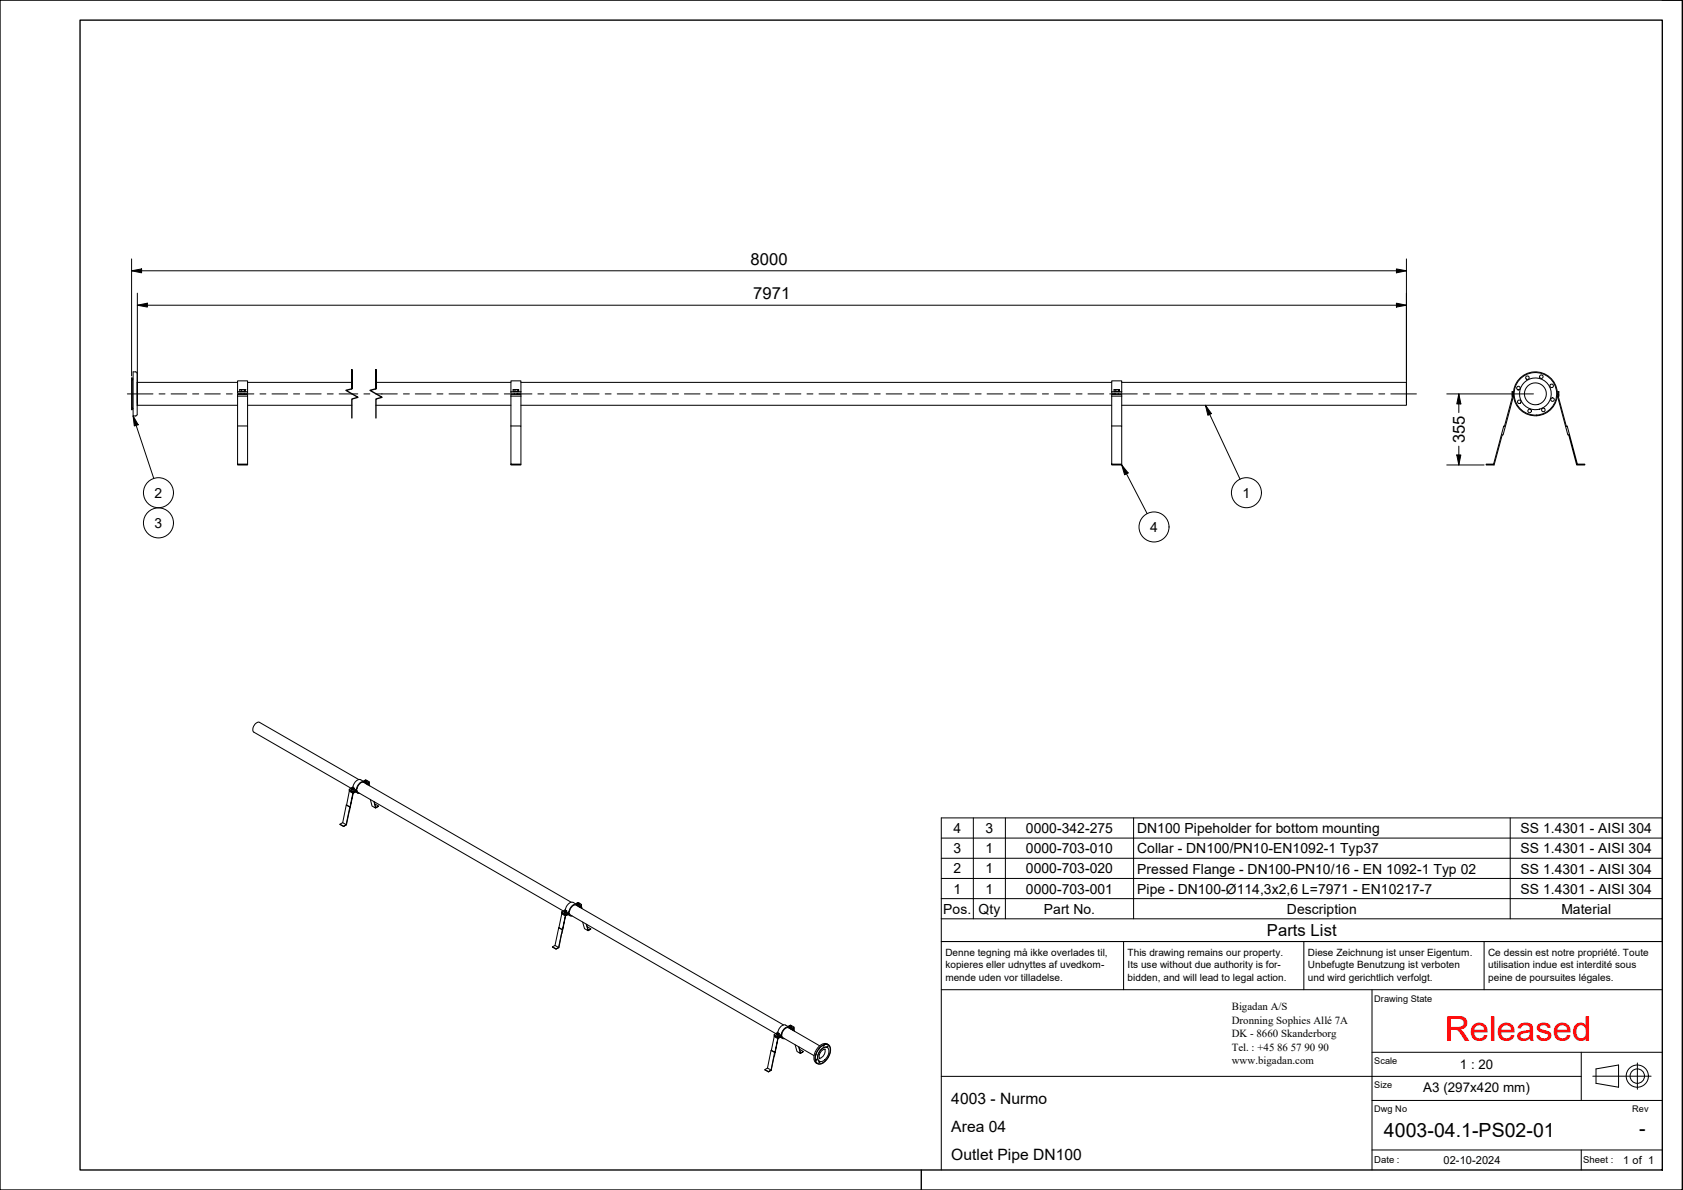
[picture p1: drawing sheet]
<svg xmlns="http://www.w3.org/2000/svg" width="420mm" height="297mm" viewBox="0 0 420 297" stroke-linecap="round" stroke-linejoin="round" font-family="sans-serif">
<!-- layer: Break Line -->
<path d="M87.8 97.1v-4.8v4.8l-1.4 .3 3 1.8-1.6 .4v4.7M93.9 97.1v-4.8v4.8l-1.5 .3 3 1.8-1.5 .4v4.7" fill="none" stroke="#000" stroke-width=".34"/>
<!-- layer: Visible -->
<g fill="none" stroke="#000" stroke-width=".25">
<path d="M32.9 94.3h.1v8h-.1zM33.2 94.6l-.2 .3M33.8 92.8l.4 .4M33.9 92.8h-.7v11h.7M34.2 93.2v10.2l-.4 .4M34.2 95.4h25.1M59.3 97.8v-2.7h2.5v2.7M59.3 97.8v.4h2.5v-.4M59.3 98.9h2.5M59.3 97.8h2.5M59.9 97.3h1.3l.1 .4h-.3v-.4M59.9 97.3v.4h.4"/>
<path d="M59.9 97.3h.1M59.9 97.3h1.3M59.9 97.7v.1M60.2 98.2v.3M60.3 97.3v.4h.7M61 98.2v.3M61.2 97.3h.1M61.2 97.7v.1M61.8 95.4h26M93.9 95.4h33.7M127.6 97.8v-2.7h2.4v2.7M127.6 98.9h2.4"/>
<path d="M127.6 97.8h2.4M127.6 97.8v.4h2.4v-.4M128.1 97.3h1.4v.4h-.3v-.4M128.1 97.3v.4h.5M128.2 97.7v.1M128.4 98.2v.3M128.6 97.3v.4h.6M129.2 98.2v.3M129.4 97.3h-1.3M129.4 97.3h.1M129.4 97.7v.1M130 95.4h147.5"/>
<path d="M277.5 97.8v-2.7h2.5v2.7M277.5 98.9h2.5M277.5 97.8h2.5M277.5 97.8v.4h2.5v-.4M278.1 97.3h1.3l.1 .4h-.3v-.4M278.1 97.3v.4h.5M278.2 97.7v.1M278.4 98.2v.3M278.6 97.3v.4h.6M279.2 98.2v.3M279.4 97.3h-1.3M279.4 97.3h.1"/>
<path d="M279.4 97.7v.1M280 95.4h71.1v5.8h-71.1M377.6 97.8v.4M377.6 98.5v.4M377.8 98.5h-.3v.4h.4h-.3l-2 7.5-.2-.1-2.5 9.6h-1.9v.2h2l4.9-17.1M377.9 97.8h-.4v.4h.3M378.9 97.3h.3zM388.8 97.8h.4v.4h-.4M388.8 98.5h.4v.4h-.4h.2l2 7.5 .2-.1 2.6 9.6h1.8v.2h-2l-2-7.6-.2 .1-2.6-9.6M389 97.8v.4M389 98.5v.4M33 101.7l.2 .3"/>
<path d="M34.2 101.2h25.1M59.3 106.3v9.8h2.5v-.2h-2.5M59.3 106.3h2.5v9.6M59.3 106.3v-7.8h2.5v7.8M61.8 101.2h26M93.9 101.2h33.7M127.6 106.3v9.8h2.4v-.2h-2.4M127.6 106.3h2.4v9.6M127.6 106.3v-7.8h2.4v7.8M130 101.2h147.5M277.5 106.3v9.8h2.5v-.2h-2.5M277.5 106.3h2.5v9.6"/>
<path d="M277.5 106.3v-7.8h2.5v7.8M87.2 197.3l.3 .4 .6 .2M87.2 197.3l.9 .5M87.2 197l.9 .5M87.2 197v.2l.9 .5M87.2 197.5l-.7 3.4 .9 .6 .7-3.6 .7-.3-.6 .4-1.7 7.9-.7 .4 .6-.4 1-4.4M87.3 197.2l-.1 .1M87.8 196.8l.1 .2M87.8 196.8l.1 .3v-.1M87.8 196.8l.1-.2 .5 .2M87.8 196.8l.1-.1a.23 .23 0 0 1 .3-.1 .23 .23 0 0 1 0 .4zM87.8 197l.1 .1"/>
<path d="M87.9 197h.4M88 197.1h.2M88.1 197.9l.8-.4a.68 .68 0 0 0 .9 .5M88.1 197.8l1-.5 .3 .5 51.2 29.6M88.1 197.5v.2M88.1 197.8v.1M88.3 196.9v.1M88.4 197l-.5 .1M88.4 196.8l-.1 .3v-.1M88.4 196.8l-.1 .1M88.8 197.6l.5 .4M88.9 197.2l.3-.7a1.47 1.47 0 0 1 1.6-1.2l51.8 29.9"/>
<path d="M88.9 197.2l-.8 .5M88.9 197.2l.2 .1M89.6 194.6l-24.8-14.3a1.67 1.67 0 0 0-1.5 2.4l24.3 14.1M90.7 195l.6-.3 .9 .5M90.9 195.1l-.9-.5a2.1 2.1 0 0 0-2 1.9l-.8 .5M90.9 195.1h.2M91.1 195.1l.1 .1M91.1 195.4h.1M91.2 195.6a.92 .92 0 0 0-.9-.5 .92 .92 0 0 0-.8 .7l-.6 1.2-.8 .5M91.2 195.2l-.1 .1M91.2 195.4l.3-.1zM91.4 195.6h.1"/>
<path d="M91.5 195.1l-.3 .1M91.6 194.9l-.5-.1-.2 .3M91.6 194.9l-.1 .2M91.6 194.9l-.1 .4v-.2M91.6 195.2h.1M91.8 195.9l.3-.2 .1 .4M92.1 195.4h.1M92.2 195.4l-.5 .5 .4-.3 .2 .6M92.2 195.2v.2l-.7 .3M92.2 195.4l-.6 .4M92.2 195.2l-.8 .4M92.5 199.5l.4 1.7 .9 .5-.5-1.6"/>
<path d="M84.9 205.7l.7-.4 .8 .6M85.8 206.2l-.9-.5 .9 .6M86.4 200.9h.1M87.3 201.5l-.9-.6-.8 4.4M93.4 200.1l.4 1.5 .7-.4-.7 .5M93.6 200.7l.9 .5M137.9 236.3l.7-.3 .8 .5M138.8 236.8l-.9-.5 .9 .6M139.5 231.5h.1M140.3 228.1l.8 .5M140.3 227.9l.8 .5M140.3 227.6l.8 .5"/>
<path d="M140.3 227.6v.3l.8 .4M140.3 228.1l-.8 3.4 .9 .6 .7-3.5 .8-.4-.7 .4-1.7 7.9-.7 .4 .6-.4 1-4.4M140.3 227.9v.2M140.3 227.9h.1M140.4 232.1l-.9-.6-.9 4.5M140.8 227.4l.2 .2M140.8 227.4l.2 .4v-.2M140.8 227.7h.1M141 227.6h.3M141.1 228.6l.9-.5a.68 .68 0 0 0 .8 .5M141.1 228.4l1.1-.4 .2 .4 51.3 29.6M141.1 228.1v.2"/>
<path d="M141.1 228.4v.2M141.3 227.8h-.3h.3M141.4 227.5l-.1 .1M141.4 227.7h.1M141.5 227.4l-.2 .4v-.2M141.5 227.4l-.1 .1M141.5 227.4a.4 .4 0 0 0-.7 0M141.8 228.3l.5 .3M141.9 227.8l.5-.9a1.28 1.28 0 0 1 1.4-.9l51.8 29.8M141.9 227.8l-.8 .5M141.9 227.8l.2 .2M143.7 225.6l.6-.3 .9 .5"/>
<path d="M144 225.7l-.9-.5a2.06 2.06 0 0 0-2 1.9l-.8 .5M144 225.7h.1M144 225.5h.1a.25 .25 0 0 1 .3-.1 .25 .25 0 0 1 .1 .3 .26 .26 0 0 1-.3 .1 .26 .26 0 0 1-.2-.3zM144.1 225.7l.2 .1M144.3 226.2a.92 .92 0 0 0-.9-.5 .92 .92 0 0 0-.8 .7l-.6 1.2-.9 .5M144.3 225.8l-.1 .2M144.4 226.3h.1M144.6 225.7l-.3 .1M144.6 225.9l-.3 .1 .2-.1M144.6 225.8h.1M144.6 225.5h-.1a.3 .3 0 0 0-.3-.1 .3 .3 0 0 0-.2 .3M144.6 225.5v.2"/>
<path d="M144.6 225.5v.4v-.2M144.9 226.5l.2-.2 .1 .4M145.1 226l.1 .1M145.2 226.1l-.4 .4 .4-.2 .1 .5M145.2 225.8v.2l-.7 .3M145.2 226.1l-.5 .3M145.2 225.8l-.8 .5M145.5 230.2l.4 1.6 .9 .5-.5-1.6M146.5 230.7l.4 1.5 .6-.4-.7 .5M146.6 231.3l.9 .5M193.3 258.7l.9 .5M193.3 258.5l.9 .5"/>
<path d="M193.3 258.2l.9 .5M193.3 258.2l.2 .4 .7 .3M193.3 258.7l-.7 3.5 .9 .5 .7-3.5 .7-.3-.7 .3-1.7 8-.6 .4 .6-.5 1-4.4M193.3 258.5v.2M193.4 258.5h-.1M193.8 258l.2 .2M193.8 258l.2 .4v-.2M193.8 258l.3-.2 .4 .2M193.9 258v-.1a.24 .24 0 0 1 .4-.1 .24 .24 0 0 1 0 .4h-.3zM193.9 258.3h.1M194 258.2h.4M194.2 259.2l.8-.5 .4 .5 .5 .1"/>
<path d="M194.2 259l.9-.5 .3 .5 7.8 4.5M194.2 258.7v.2M194.2 259v.2M194.3 258.4h-.3h.4M194.4 258.1v.1M194.5 258.3h-.1M194.5 258l-.1 .4v-.2M194.5 258l-.1 .1M194.8 258.9l.6 .3M194.9 258.4l.3 .2M195 258.4l.2-.3a1.59 1.59 0 0 1 1.7-1.5l7.7 4.5M195 258.4l-.8 .5"/>
<path d="M196.7 256.2l.6-.3 .9 .5M197 256.3l-.9-.4a1.93 1.93 0 0 0-2 1.8l-.8 .5M197 256.3l.1 .1M197.1 256.1a.23 .23 0 0 1 .3-.1 .23 .23 0 0 1 .1 .4l-.4-.1zM197.1 256.4h.2M197.3 256.8a.83 .83 0 0 0-.8-.5 .83 .83 0 0 0-.8 .5l-.7 1.4-.8 .5M197.3 256.4v.2l.2-.1M197.6 256.1a.33 .33 0 0 0-.3-.1 .33 .33 0 0 0-.3 .3M197.6 256.1v.3M197.6 256.4v.1zM197.6 256.4h-.3M197.6 256.5l-.3 .1"/>
<path d="M197.6 256.4h.1M197.6 256.1v.2M197.9 257.1l.3-.1v.3M198.1 256.6l.1 .1M198.2 256.7l-.4 .4 .4-.2 .1 .5M198.2 256.4v.2l-.6 .3M198.2 256.7l-.5 .3M198.2 256.4l-.8 .5M191 267l.6-.4 .9 .5M191.9 267.5l-.9-.5 .9 .6M192.6 262.2h-.1M193.4 262.7l-.9-.5-.9 4.4"/>
<path d="M198.5 260.8l.5 1.7 .8 .5-.4-1.7M199.5 261.4l.4 1.4 .6-.3-.7 .5M199.6 261.9l.9 .6M203.6 264.6l.2-.2-.2 .4M203.8 263.1l-.1 .3M203.8 264.4l-.2 .3M204.6 261.7l-.2 .2M204.7 265l-.2 .2M204.8 261.4a1.46 1.46 0 0 1 2.3-.3 3.5 3.5 0 0 1-2.7 4.4 1.67 1.67 0 0 1-.6-2.5zM204.8 261.4a1.47 1.47 0 0 1 2.4-.2 3.6 3.6 0 0 1-2.8 4.4 1.73 1.73 0 0 1-.7-2.6zM205 262a1.04 1.04 0 0 1 .9-.6 1.04 1.04 0 0 1 1 .5v.1a2.52 2.52 0 0 1-2.2 3 1.67 1.67 0 0 1 0-2.6zM205.7 260.8l-.2 .3"/>
<path d="M205.8 260.8l-.2 .3-.1-.2M205.9 261.9a1.79 1.79 0 0 1-1.3 2.2M206.1 261.9h-.5l-.8 .8-.3 1 .2 .6M206.4 261.4l.2-.3a.26 .26 0 0 1-.1 .4 .26 .26 0 0 1-.3-.1 2.58 2.58 0 0 0-1.9 3.4l.3 .1-.1 .3 .2-.2M206.6 261.1l-.1 .4M206.8 260.8l-.3-.2a2.59 2.59 0 0 0-3 2l-.3 1.3a1.44 1.44 0 0 0 .6 1.5l.2 .1"/>
<circle cx="379.1" cy="96.9" r=".44"/>
<circle cx="381.3" cy="94.3" r=".44"/>
<circle cx="383.3" cy="98.3" r="2.73"/>
<circle cx="383.3" cy="98.3" r="4"/>
<circle cx="383.3" cy="98.3" r="5.3"/>
<circle cx="383.3" cy="98.3" r="5.5"/>
<circle cx="384.8" cy="94" r=".44"/>
<circle cx="387.4" cy="96.3" r=".44"/>
<circle cx="387.6" cy="99.7" r=".44"/>
<circle cx="379.3" cy="100.3" r=".44"/>
<circle cx="381.9" cy="102.6" r=".44"/>
<circle cx="385.3" cy="102.3" r=".44"/>
<circle cx="91.3" cy="195" r=".22"/>
<circle cx="141.2" cy="227.4" r=".22"/>
</g>
<!-- layer: Symbol -->
<g fill="none" stroke="#000" stroke-width=".25">
<path d="M33.2 103.8l1.3 2.2-1 .3zM33.2 103.8l5.2 15.7M280 116.1l1.6 2-.8 .4zM280 116.1l6.4 12.1M300.9 101.2l1.5 2-.9 .5zM300.9 101.2l8.7 18.4M235 209.2h180M235 214.2h180M235 219.3h180M243 204.2v25.1M251 204.2v25.1M283 204.2v25.1"/>
<path d="M377 204.2v25.1M235 224.3h180v-20.1h-180v25.1M235 229.3v5.7h180v-5.7M415 224.3v5h-180"/>
<circle cx="39.6" cy="130.5" r="3.7"/>
<circle cx="39.6" cy="123" r="3.7"/>
<circle cx="288.1" cy="131.5" r="3.7"/>
<circle cx="311.2" cy="123" r="3.7"/>
</g>
<!-- layer: Border -->
<path d="M0 0h420v297h-420zM20 5h395v287h-395zM415 0h5M230 292v5" fill="none" stroke="#000" stroke-width=".34"/>
<!-- layer: Title -->
<g fill="none" stroke="#000" stroke-width=".25">
<path d="M280.5 235v12M325.5 235v12M370.5 235v12M415 235h-180v57M235 247h180M342.5 247v45M235 268.7h159.8M342.5 274.7h72.5M342.5 262.7h72.5M394.8 262.7v12M397.6 268.6h14.6M398.4 266.8l5.7-1v5.6l-5.7-1z"/>
<path d="M408.8 265.3v6.6M342.5 287h72.5M394.8 287v5"/>
<circle cx="408.7" cy="268.6" r="2.77"/>
<circle cx="408.7" cy="268.6" r="1.8"/>
</g>
<!-- layer: Dimension -->
<g fill="none" stroke="#000" stroke-width=".25">
<path d="M32.9 67.6l2.4-.5v1zM32.9 67.6h318.2M32.9 64.6v29.2M34.3 76.2l2.5-.5v1zM34.3 76.2h316.8M34.3 73.2v25M348.6 75.7l2.5 .5-2.5 .5zM348.6 67.1l2.5 .5-2.5 .5zM351.1 64.6v33.6M34.3 98.4v2.3M351.1 98.4v2.3M361.2 98.3h21.6"/>
<path d="M364.2 98.3l.5 2.5h-1zM364.2 98.3v4.7M361.2 116.1h9.3M363.7 113.6h1l-.5 2.5zM364.2 111.4v4.7"/>
</g>
<path d="M32.9 67.6l2.4-.5v1zM34.3 76.2l2.5-.5v1zM348.6 75.7l2.5 .5-2.5 .5zM348.6 67.1l2.5 .5-2.5 .5zM363.7 113.6h1l-.5 2.5zM364.2 98.3l.5 2.5h-1z" fill="#000"/>
<!-- layer: Centerline -->
<g fill="none" stroke="#000" stroke-width=".25">
<path d="M31.8 98.3h6.4M39.7 98.3h1.5M42.7 98.3h3.9M48.1 98.3h1.5M51.1 98.3h3.9M56.5 98.3h1.5M59.5 98.3h3.9M64.9 98.3h1.5M67.9 98.3h3.9M73.3 98.3h1.5M76.3 98.3h3.9M81.7 98.3h1.5"/>
<path d="M84.7 98.3h4.6M90.8 98.3h1.5M93.8 98.3h5.4M100.7 98.3h1.5M103.7 98.3h3.9M109.1 98.3h1.5M112.1 98.3h3.9M117.5 98.3h1.5M120.5 98.3h3.9M125.9 98.3h1.5M128.9 98.3h3.9M134.3 98.3h1.5"/>
<path d="M137.3 98.3h3.9M142.7 98.3h1.5M145.7 98.3h3.9M151.1 98.3h1.5M154.1 98.3h3.9M159.5 98.3h1.5M162.5 98.3h3.9M167.9 98.3h1.5M170.9 98.3h3.9M176.3 98.3h1.5M179.3 98.3h3.9M184.7 98.3h1.5"/>
<path d="M187.7 98.3h3.9M193 98.3h1.6M196 98.3h3.9M201.5 98.3h1.4M204.5 98.3h3.9M209.8 98.3h1.6M212.9 98.3h3.8M218.3 98.3h1.5M221.2 98.3h3.9M226.7 98.3h1.4M229.7 98.3h3.9M235 98.3h1.6"/>
<path d="M238 98.3h3.9M243.5 98.3h1.4M246.4 98.3h3.9M251.8 98.3h1.5M254.8 98.3h3.9M260.2 98.3h1.5M263.2 98.3h3.9M268.6 98.3h1.5M271.6 98.3h3.9M277 98.3h1.5M280 98.3h3.9M285.4 98.3h1.5"/>
<path d="M288.4 98.3h3.9M293.8 98.3h1.5M296.8 98.3h3.9M302.2 98.3h1.5M305.2 98.3h3.9M310.6 98.3h1.5M313.6 98.3h3.9M319 98.3h1.5M322 98.3h3.9M327.4 98.3h1.5M330.4 98.3h3.9M335.8 98.3h1.5"/>
<path d="M338.8 98.3h3.9M344.2 98.3h1.5M347.2 98.3h6.4"/>
</g>
<!-- layer: Symbol -->
<path d="M33.2 103.8l1.3 2.2-1 .3zM280 116.1l1.6 2-.8 .4zM300.9 101.2l1.5 2-.9 .5z" fill="#000"/>
<text font-size="8.6" fill="#f00" x="360.7" y="259.7">Released</text>
<g font-size="4.9">
<text x="345.5" y="283.8">4003-04.1-PS02-01</text>
<text x="409.2" y="283.3">-</text>
</g>
<g font-size="4.1">
<text x="187.3" y="66.2">8000</text>
<text x="188" y="74.7">7971</text>
<text x="365.7" y="110.7" transform="rotate(-90 365.7 110.7)">355</text>
<text x="316.3" y="233.7">Parts List</text>
</g>
<g font-size="3.9">
<text x="237.5" y="275.5">4003 - Nurmo</text>
<text x="237.5" y="282.5">Area 04</text>
<text x="237.5" y="289.5">Outlet Pipe DN100</text>
</g>
<g font-size="3.5">
<text x="38.6" y="124.3">2</text>
<text x="310.2" y="124.3">1</text>
<text x="38.6" y="131.8">3</text>
<text x="287.1" y="132.8">4</text>
<text x="238" y="207.9">4</text>
<text x="246" y="208">3</text>
<text x="256.1" y="208">0000-342-275</text>
<text x="283.9" y="208">DN100 Pipeholder for bottom mounting</text>
<text x="379.6" y="208">SS 1.4301 - AISI 304</text>
<text x="238" y="213">3</text>
<text x="246" y="213">1</text>
<text x="256.1" y="213">0000-703-010</text>
<text x="283.9" y="213">Collar - DN100/PN10-EN1092-1 Typ37</text>
<text x="379.6" y="213">SS 1.4301 - AISI 304</text>
<text x="238" y="218">2</text>
<text x="246" y="218">1</text>
<text x="256.1" y="218">0000-703-020</text>
<text x="283.9" y="218">Pressed Flange - DN100-PN10/16 - EN 1092-1 Typ 02</text>
<text x="379.6" y="218">SS 1.4301 - AISI 304</text>
<text x="238" y="223">1</text>
<text x="246" y="223">1</text>
<text x="256.1" y="223">0000-703-001</text>
<text x="283.9" y="223.1">Pipe - DN100-Ø114,3x2,6 L=7971 - EN10217-7</text>
<text x="379.6" y="223.1">SS 1.4301 - AISI 304</text>
<text x="235.5" y="228.1">Pos.</text>
<text x="244.3" y="228.1">Qty</text>
<text x="260.6" y="228.1">Part No.</text>
<text x="321.3" y="228.1">Description</text>
<text x="389.8" y="228.1">Material</text>
</g>
<g font-size="3.3">
<text x="364.4" y="266.9">1 : 20</text>
<text x="355.3" y="272.5">A3 (297x420 mm)</text>
</g>
<g font-size="2.8">
<text x="360.3" y="290.5">02-10-2024</text>
<text x="405.3" y="290.5">1 of 1</text>
</g>
<g font-size="2.7">
<text x="307.5" y="252">Bigadan A/S</text>
<text x="307.5" y="255.5">Dronning Sophies Allé 7A</text>
<text x="307.5" y="262.3">Tel. : +45</text>
<text x="307.5" y="258.9">DK - 8660 Skanderborg</text>
<text x="318.9" y="262.3">86</text>
<text x="322.2" y="262.3">57</text>
<text x="325.6" y="262.3">90</text>
<text x="329.1" y="262.3">90</text>
<text x="307.5" y="265.7">www.bigadan.com</text>
</g>
<g font-size="2.5">
<text x="236" y="238.5">Denne tegning må ikke overlades til,</text>
<text x="281.5" y="238.5">This drawing remains our property.</text>
<text x="326.5" y="238.5">Diese Zeichnung ist unser Eigentum.</text>
<text x="371.5" y="238.5">Ce dessin est notre propriété. Toute</text>
<text x="236" y="241.6">kopieres eller udnyttes af uvedkom-</text>
<text x="236" y="244.8">mende uden vor tilladelse.</text>
<text x="281.5" y="244.8">bidden, and will lead to legal action.</text>
<text x="281.5" y="241.6">Its use without due authority is for-</text>
<text x="326.5" y="241.6">Unbefugte Benutzung ist verboten</text>
<text x="326.5" y="244.8">und wird gerichtlich verfolgt.</text>
<text x="371.5" y="241.6">utilisation indue est interdité sous</text>
<text x="371.5" y="244.8">peine de poursuites légales.</text>
</g>
<g font-size="2.4">
<text x="343.1" y="290.4">Date :</text>
<text x="395.2" y="290.4">Sheet :</text>
</g>
<g font-size="2.3">
<text x="343.1" y="250">Drawing State</text>
<text x="343.1" y="265.7">Scale</text>
<text x="343.1" y="271.7">Size</text>
<text x="343.1" y="277.7">Dwg No</text>
<text x="407.5" y="277.7">Rev</text>
</g>
</svg>
